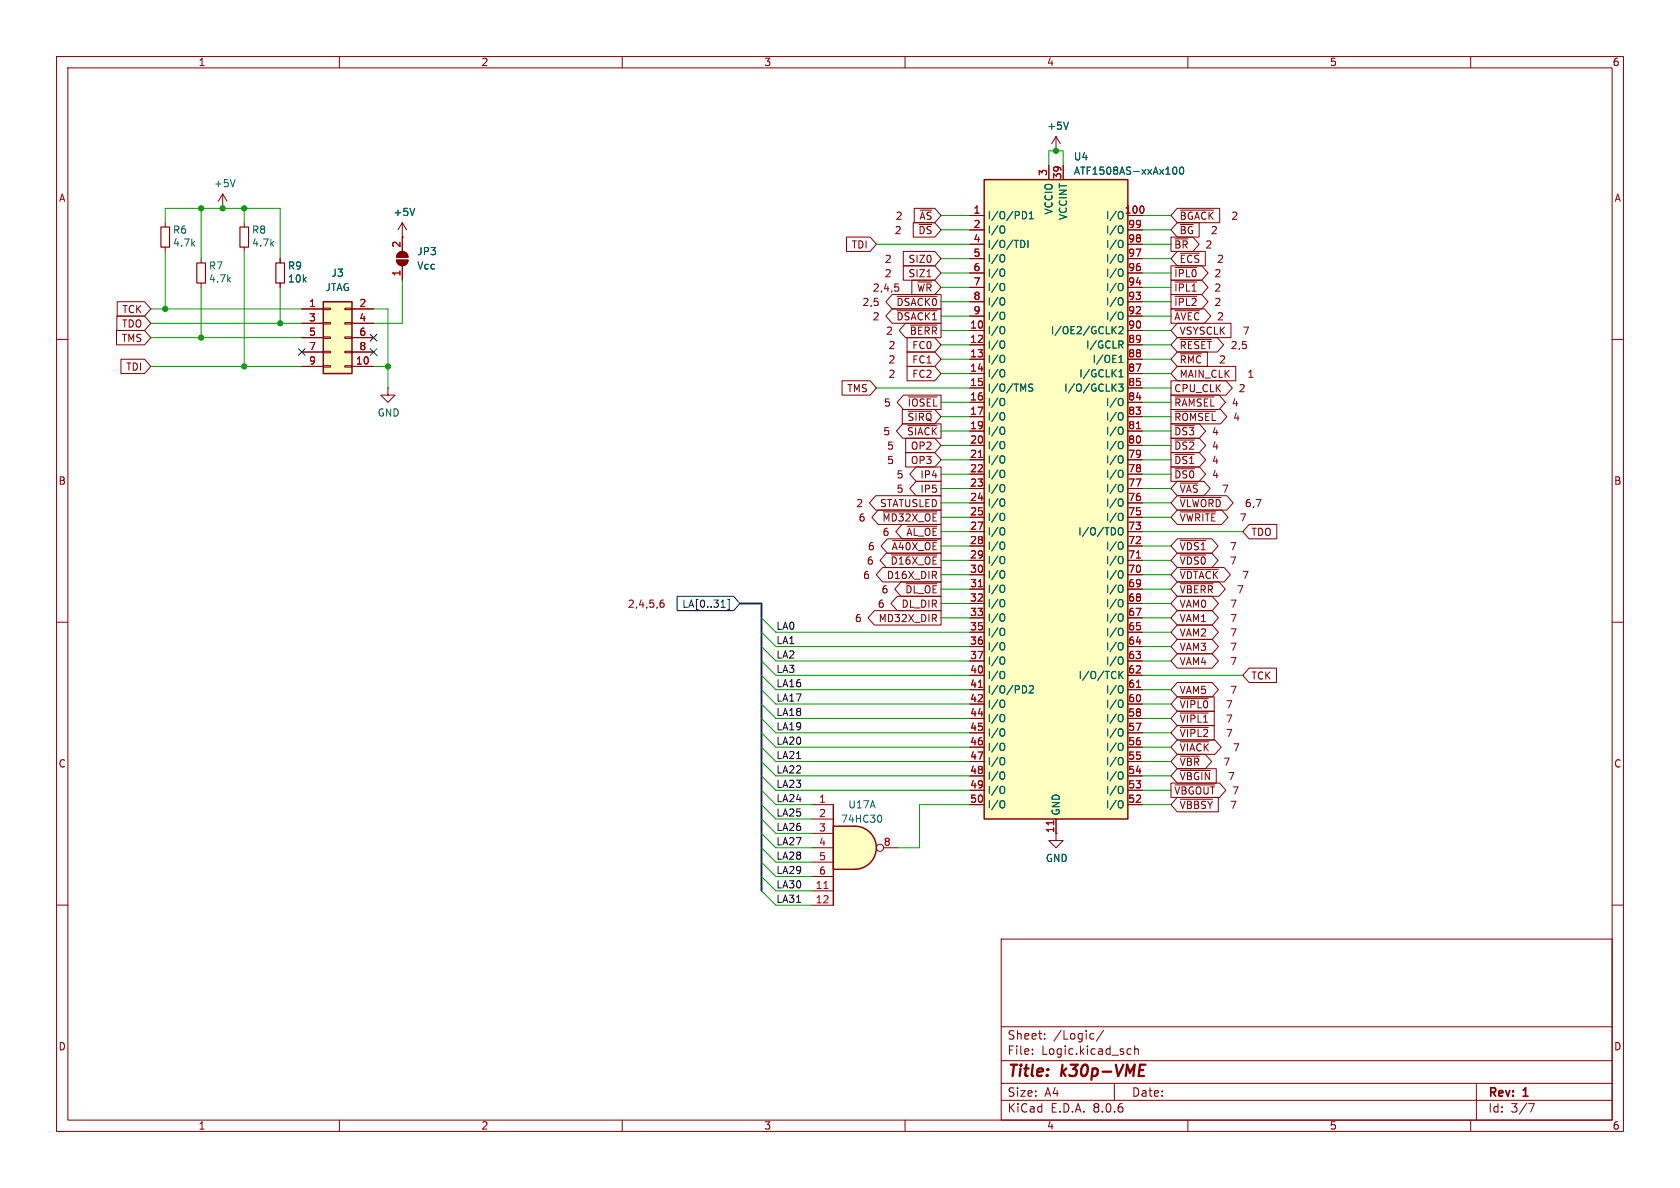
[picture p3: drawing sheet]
<svg xmlns="http://www.w3.org/2000/svg" width="297mm" height="210mm" viewBox="0 0 297 210" stroke-linecap="round" stroke-linejoin="round" font-family="sans-serif">
<g fill="none" stroke="#840000" stroke-width=".18">
<path d="M10 10h277v190h-277zM12 12h273v186h-273zM60 10v2M110 10v2M160 10v2M210 10v2M260 10v2M10 60h2M285 60h2M10 110h2M285 110h2M10 160h2"/>
<path d="M285 160h2M177 166h108v32h-108zM60 198v2M110 198v2M160 198v2M177 194.5h108M177 191.5h108M177 187.5h108M177 181.5h108M182.5 186.3v.1M182.5 185.5v.1M184.7 183.6v.1"/>
<path d="M184.7 182.8v.1M193 182.7l.4 .1M193.4 183.6l-.4 .1M195.1 182.1l-1.3 2M197 191.5v3M199.5 185.4l.5 .1M200 186.3l-.5 .1M200.6 185.5l.2-.1 .4 .1v.9M200.6 184.9v1.5M210 198v2M260 198v2M261 191.5v6.5"/>
<path d="M270.2 195.1h1l-.6 1.5"/>
</g>
<path d="M201.3 190.2h1M201.6 188.2h.9" fill="none" stroke="#840000" stroke-width=".4"/>
<path d="M151.1 146.1a3.8 3.8 0 0 1 3.8 3.8 3.8 3.8 0 0 1-3.8 3.8z" fill="#ffffc2" stroke="#ffffc2" stroke-width=".18"/>
<path d="M147.3 146.1h3.8v7.6h-3.8z" fill="#ffffc2"/>
<path d="M147.3 146.1h3.8a3.8 3.8 0 0 1 3.8 3.8 3.8 3.8 0 0 1-3.8 3.8h-3.8zM147.3 142.2v17.8" fill="none" stroke="#840000" stroke-width=".25"/>
<g fill="none" stroke="#840000" stroke-width=".18">
<path d="M29.2 39.4v.7M43.2 39.4v.7M71.1 39.4v5.1M71.1 39.4l-.7 1.2M71.1 39.4l.8 1.2M186.7 26.7h.1M186.7 24.1l-.8 1.3M186.7 24.1v2.6M186.7 24.1l.8 1.3M29.2 43.7v.8M35.6 45.7v.8M35.6 50v.8"/>
<path d="M43.2 43.7v.8M70.1 46h2a1.02 1.02 0 0 1-1 1 1.02 1.02 0 0 1-1-1zM70.4 44.8a1.02 1.02 0 0 1 1.1-.3 1.02 1.02 0 0 1 .6 1h-2zM71.1 41.9h.1M71.1 47v2.5M68.6 68.6v1.3h1.2l-1.2 1.2-1.3-1.2h1.3M68.6 68.6h.1M143.5 142.2h3.8M143.5 157.5h3.8M143.5 144.8h3.8M143.5 147.3h3.8M143.5 149.9h3.8"/>
<path d="M143.5 152.4h3.8M143.5 154.9h3.8M156.2 149.9h2.5M186.7 147.3v1.3h1.3l-1.3 1.3-1.3-1.3h1.3M143.5 160h3.8"/>
<circle cx="155.6" cy="149.9" r=".63"/>
</g>
<path d="M145.7 157.1h.7" fill="none" stroke="#a90000" stroke-width=".18"/>
<path d="M73.3 36.8l-.4 1.3M188.9 21.6l-.4 1.3M155.6 144.1a.79 .79 0 0 1 0 1.3" fill="none" stroke="#006464" stroke-width=".18"/>
<path d="M28.4 40.1h1.6v3.6h-1.6zM34.8 46.5h1.5v3.5h-1.5zM42.4 40.1h1.5v3.6h-1.5z" fill="none" stroke="#840000" stroke-width=".2"/>
<g fill="#840000" stroke="#840000" stroke-width=".18">
<path d="M70.1 46h2a1.02 1.02 0 0 1-1 1 1.02 1.02 0 0 1-1-1z"/>
<path d="M70.4 44.8a1.02 1.02 0 0 1 1.1-.3 1.02 1.02 0 0 1 .6 1h-2z"/>
</g>
<path d="M57.1 53.3h5.1v12.7h-5.1z" fill="#ffffc2"/>
<g fill="none" stroke="#840000" stroke-width=".18">
<path d="M53.3 54.6h3.8M53.3 57.2h3.8M53.3 59.7h3.8M57.1 59.6h1.3v.2h-1.3zM57.1 57h1.3v.3h-1.3zM57.1 54.5h1.3v.2h-1.3zM61 59.6h1.2v.2h-1.2zM61 57h1.2v.3h-1.2zM61 54.5h1.2v.2h-1.2zM62.2 54.6h3.8M62.2 57.2h3.8M62.2 59.7h3.8"/>
<path d="M53.3 64.8h3.8M53.3 62.2h3.8M57.1 64.6h1.3v.3h-1.3zM57.1 62.1h1.3v.3h-1.3zM61 64.6h1.2v.3h-1.2zM61 62.1h1.2v.3h-1.2zM62.2 64.8h3.8M62.2 62.2h3.8"/>
</g>
<path d="M57.1 53.3h5.1v12.7h-5.1z" fill="none" stroke="#840000" stroke-width=".25"/>
<path d="M174 31.8h25.4v113h-25.4z" fill="#ffffc2"/>
<path d="M174 31.8h25.4v113h-25.4z" fill="none" stroke="#840000" stroke-width=".25"/>
<g fill="none" stroke="#840000" stroke-width=".18">
<path d="M39.4 36.8h.1M39.4 34.3l-.8 1.3M39.4 34.3v2.5M39.4 34.3l.7 1.3M161.4 39.4h3.9l1.1 1.2-1.1 1.3h-3.9zM161.6 36.8h3.7l1.1 1.3-1.1 1.3h-3.7zM171.4 38.1h2.6M185.4 29.2v2.6M186.7 26.7h.1M188 29.2v2.6M208.1 39.4h3.9v2.5h-3.9l-1.1-1.3zM208.1 36.8h7.5v2.6h-7.5l-1.1-1.3z"/>
<path d="M208.7 37.1h5.9M20.6 58.4h5l1.1 1.3-1.1 1.3h-5zM20.7 55.9h4.9l1.1 1.3-1.1 1.2h-4.9zM20.7 53.3h4.9l1.1 1.3-1.1 1.3h-4.9zM49.5 45.7v.8M49.5 50v.8M53.3 54.6h3.8M53.3 57.2h3.8M53.3 59.7h3.8M62.2 54.6h3.8M62.2 57.2h3.8M62.2 59.7h3.8"/>
<path d="M71.1 41.9h.1M71.1 41.9v2.6M71.1 47v2.5M149.7 41.9h4.1l1.1 1.3-1.1 1.3h-4.1zM157.7 52.1h8.7v2.5h-8.7l-1.1-1.3zM157.7 54.6h8.7v2.6h-8.7l-1.1-1.3zM158.2 50.2h.6M158.6 52.4h7.1M158.6 54.9h7.1M158.7 50.7l.2 .2v.3l-.2 .3M159.7 44.4h5.6l1.1 1.3-1.1 1.3h-5.6zM159.7 47h5.6l1.1 1.3-1.1 1.2h-5.6z"/>
<path d="M160.1 57.1h6.3v2.6h-6.3l-1.1-1.3zM160.4 59.7h4.9l1.1 1.3-1.1 1.2h-4.9zM161 57.5h4.7M161.2 49.5h4.1l1.1 1.3-1.1 1.3h-4.1zM162.2 49.8h2.5M163.9 48.9h.7M171.4 58.4h2.6M171.4 40.6h2.6M171.4 43.2h2.6M171.4 45.7h2.6M171.4 48.3h2.6M171.4 50.8h2.6"/>
<path d="M171.4 53.3h2.6M171.4 55.9h2.6M199.4 58.4h2.5M199.4 40.6h2.5M199.4 43.2h2.5M199.4 45.7h2.5M199.4 48.3h2.5M199.4 50.8h2.5M199.4 53.3h2.5M199.4 55.9h2.5M207 49.5h5.5l1.1 1.3-1.1 1.3h-5.5zM207 54.6h5.9l1.2 1.3-1.2 1.3h-5.9z"/>
<path d="M207 52.1h5.5l1.1 1.2-1.1 1.3h-5.5zM207 47h5.5l1.1 1.3-1.1 1.2h-5.5zM207 41.9h3.9l1.1 1.3-1.1 1.3h-3.9zM207.7 49.8h3.9M207.7 52.4h3.9M207.7 54.9h4.4M207.7 47.3h3.9M207.7 42.2h2.3M208.1 59.7h7.1l1.1 1.3-1.1 1.2h-7.1l-1.1-1.2zM208.1 44.4h5v2.6h-5l-1.1-1.3zM208.1 57.1h9.5v2.6h-9.5l-1.1-1.3zM208.7 44.8h3.3"/>
<path d="M21.4 63.5h4.2l1.1 1.3-1.1 1.2h-4.2zM53.3 64.8h3.8M53.3 62.2h3.8M62.2 64.8h3.8M62.2 62.2h3.8M148.9 67.3h4.9l1.1 1.3-1.1 1.3h-4.9zM159.5 72.4h5.8l1.1 1.3-1.1 1.2h-5.8zM159.6 74.9h6.8v2.6h-6.8l-1.1-1.3zM159.7 69.8h6.7v2.6h-6.7l-1.1-1.3zM160.1 77.5h5.2l1.1 1.2-1.1 1.3h-5.2zM160.4 64.8h4.9l1.1 1.2-1.1 1.3h-4.9zM160.4 62.2h4.9l1.1 1.3-1.1 1.3h-4.9z"/>
<path d="M160.5 75.2h5.2M160.6 72.7h4.1M160.6 70.2h5.1M171.4 61h2.6M171.4 63.5h2.6M171.4 66h2.6M171.4 68.6h2.6M171.4 71.1h2.6M171.4 73.7h2.6M171.4 76.2h2.6M171.4 78.7h2.6M199.4 61h2.5"/>
<path d="M199.4 63.5h2.5M199.4 66h2.5M199.4 68.6h2.5M199.4 71.1h2.5M199.4 73.7h2.5M199.4 76.2h2.5M199.4 78.7h2.5M207 69.8h8.5l1.2 1.3-1.2 1.3h-8.5zM207 72.4h8.8l1.1 1.3-1.1 1.2h-8.8zM207 67.3h9.8l1.1 1.3-1.1 1.3h-9.8zM207 77.5h5l1.1 1.2-1.1 1.3h-5zM207 74.9h5l1.1 1.3-1.1 1.3h-5z"/>
<path d="M207.7 70.2h7M207.7 75.2h3.4M207.7 72.7h7.2M207.7 77.8h3.4M208.1 64.8h10.4v2.5h-10.4l-1.1-1.3zM208.1 62.2h5.3v2.6h-5.3l-1.1-1.3zM208.7 60h5.5M208.7 62.5h3.7M154.8 87.6h11.6v2.6h-11.6l-1.1-1.3zM155.2 90.2h11.2v2.5h-11.2l-1.1-1.3zM156.1 90.5h9.6M156.7 97.8h9.7v2.5h-9.7l-1.1-1.2z"/>
<path d="M156.9 95.2h9.5v2.6h-9.5l-1.1-1.3zM157.6 98.1h8.1M157.8 95.6h7.9M159.5 92.7h6.9v2.6h-6.9l-1.1-1.3zM160.1 80h5.2l1.1 1.3-1.1 1.3h-5.2zM160.4 93h5.3M162 85.1h4.4v2.5h-4.4l-1.2-1.2zM162 82.5h4.4v2.6h-4.4l-1.2-1.3zM171.4 81.3h2.6M171.4 83.8h2.6M171.4 86.4h2.6M171.4 88.9h2.6"/>
<path d="M171.4 91.4h2.6M171.4 94h2.6M171.4 96.5h2.6M171.4 99.1h2.6M199.4 81.3h2.5M199.4 83.8h2.5M199.4 86.4h2.5M199.4 88.9h2.5M199.4 91.4h2.5M199.4 94h2.5M199.4 96.5h2.5M199.4 99.1h2.5"/>
<path d="M207 82.5h5l1.1 1.3-1.1 1.3h-5zM207 80h5l1.1 1.3-1.1 1.3h-5zM207.7 82.9h3.4M207.7 80.3h3.4M208.1 87.6h8.8l1.1 1.3-1.1 1.3h-8.8l-1.1-1.3zM208.1 90.2h7.9l1.1 1.2-1.1 1.3h-7.9l-1.1-1.3zM208.1 95.2h6.1l1.1 1.3-1.1 1.3h-6.1l-1.1-1.3zM208.1 97.8h6.1l1.1 1.3-1.1 1.2h-6.1l-1.1-1.2zM208.1 85.1h4.7l1.2 1.3-1.2 1.2h-4.7l-1.1-1.2zM208.7 98.1h4.5M208.7 95.6h4.5M208.7 90.5h6.2"/>
<path d="M208.7 87.9h7.2M208.7 85.4h3.1M220.8 92.7h4.9v2.6h-4.9l-1.1-1.3zM116.8 106.6h.4l.2 .2-.1 .5h-.5M117.3 106.1h-.4l-.2 .3M154.6 107.9h11.8v2.6h-11.8l-1.1-1.3zM156 100.3h10.4v2.6h-10.4l-1.1-1.3zM158.6 105.4h7.8v2.6h-7.8l-1.1-1.3zM159.3 102.9h7.1v2.5h-7.1l-1.1-1.3zM160.2 103.2h5.5M171.4 101.6h2.6M171.4 104.1h2.6"/>
<path d="M171.4 106.7h2.6M171.4 109.2h2.6M171.4 111.8h2.6M171.4 114.3h2.6M171.4 116.8h2.6M171.4 119.4h2.6M199.4 101.6h2.5M199.4 104.1h2.5M199.4 106.7h2.5M199.4 109.2h2.5M199.4 111.8h2.5M199.4 114.3h2.5"/>
<path d="M199.4 116.8h2.5M199.4 119.4h2.5M208.1 115.6h6.2l1.1 1.2-1.1 1.3h-6.2l-1.1-1.3zM208.1 113h6.2l1.1 1.3-1.1 1.3h-6.2l-1.1-1.3zM208.1 110.5h6.2l1.1 1.3-1.1 1.2h-6.2l-1.1-1.2zM208.1 102.9h7.4l1.1 1.2-1.1 1.3h-7.4l-1.1-1.3zM208.1 107.9h6.2l1.1 1.3-1.1 1.3h-6.2l-1.1-1.3zM208.1 105.4h6.2l1.1 1.3-1.1 1.3h-6.2l-1.1-1.3zM208.1 100.3h8.3l1.1 1.3-1.1 1.3h-8.3l-1.1-1.3zM208.7 103.2h5.8M208.7 100.6h6.7M220.8 118.1h4.9v2.6h-4.9l-1.1-1.3z"/>
<path d="M171.4 121.9h2.6M171.4 124.5h2.6M171.4 127h2.6M171.4 129.5h2.6M171.4 132.1h2.6M171.4 134.6h2.6M171.4 137.2h2.6M171.4 139.7h2.6M199.4 121.9h2.5M199.4 124.5h2.5M199.4 127h2.5M199.4 129.5h2.5"/>
<path d="M199.4 132.1h2.5M199.4 134.6h2.5M199.4 137.2h2.5M199.4 139.7h2.5M207 138.4h8.6l1.1 1.3-1.1 1.3h-8.6zM207.7 138.7h7M208.1 120.6h6.2l1.1 1.3-1.1 1.3h-6.2l-1.1-1.3zM208.1 125.7h6.6v2.6h-6.6l-1.1-1.3zM208.1 123.2h6.6v2.5h-6.6l-1.1-1.2zM208.1 130.8h6.7l1.1 1.3-1.1 1.3h-6.7l-1.1-1.3zM208.1 128.3h6.6v2.5h-6.6l-1.1-1.3zM208.1 133.3h5l1.1 1.3-1.1 1.3h-5l-1.1-1.3z"/>
<path d="M208.1 135.9h6.9v2.5h-6.9l-1.1-1.2zM208.7 126h4.9M208.7 123.5h4.9M208.7 131.1h5M208.7 128.6h4.9M208.7 133.7h3.3M208.7 136.2h5.3M171.4 142.2h2.6M186.7 144.8v2.5M199.4 142.2h2.5M208.1 141h7.3v2.5h-7.3l-1.1-1.3zM208.7 141.3h5.6"/>
</g>
<g fill="none" stroke="#006464" stroke-width=".18">
<path d="M41.6 31.7l-.5 1.3M73.3 36.8l-.4 1.3M177.3 39.9l.1 .1a.81 .81 0 0 1-.1 1.2M180.8 37.4a.64 .64 0 0 1 .7 .6 .64 .64 0 0 1-.7 .7M182 38.7h.7M182 37.8l.3-.4v1.3M188.9 21.6l-.4 1.3M198.2 37.4l.2 .1M198.2 39.9l.2 .1a.81 .81 0 0 1-.2 1.2M198.5 38.3v.2l-.3 .2M207.4 29.7l.2-.2a.68 .68 0 0 1 .5 .7 .68 .68 0 0 1-.5 .6l-.2-.1-.1-.4zM208.7 29.7l.1-.2a.68 .68 0 0 1 .5 .7 .68 .68 0 0 1-.5 .6l-.1-.1-.2-.4z"/>
<path d="M177.3 52.6l.1 .1a.81 .81 0 0 1-.1 1.2M177.3 57.7l.1 .1a.81 .81 0 0 1-.1 1.2M177.3 45l.1 .1a.81 .81 0 0 1-.1 1.2M177.3 47.6h.1a.81 .81 0 0 1-.1 1.2M177.3 50.1l.1 .1a.81 .81 0 0 1-.1 1.2M177.3 55.2l.1 .1a.81 .81 0 0 1-.1 1.2M180.5 42.5a.64 .64 0 0 1 .7 .6 .64 .64 0 0 1-.7 .7M181.7 42.5v1.3M196.8 58.3l.5 .7M197.3 57.7l-.7 .8M197.8 57.9l.5-.2 .2 .4-.7 .9h.7M198.2 42.5l.2 .1a.81 .81 0 0 1-.2 1.2"/>
<path d="M198.2 45l.2 .1a.81 .81 0 0 1-.2 1.2M198.2 47.6h.2a.81 .81 0 0 1-.2 1.2M198.2 50.1l.2 .1a.81 .81 0 0 1-.2 1.2M198.2 52.6l.2 .1a.81 .81 0 0 1-.2 1.2M198.2 55.2l.2 .1a.81 .81 0 0 1-.2 1.2M177.3 60.3h.1a.81 .81 0 0 1-.1 1.2M177.3 62.8l.1 .1a.81 .81 0 0 1-.1 1.2M177.3 65.3l.1 .1a.81 .81 0 0 1-.1 1.2M177.3 70.4l.1 .1a.81 .81 0 0 1-.1 1.2M177.3 73h.1a.81 .81 0 0 1-.1 1.2M177.3 75.5l.1 .1a.81 .81 0 0 1-.1 1.2M177.3 78l.1 .1a.81 .81 0 0 1-.1 1.2"/>
<path d="M182.6 68l-.5-.1-.2 .2 .1 .3 .5 .3v.3l-.2 .2-.4-.1M196.8 68.4l.5 .8M197.3 67.9l-.7 .7M197.8 67.9h.7l-.4 .5 .4 .1v.5l-.2 .2-.5-.2M197.8 66.6h.7M197.8 63.2l.4-.4v1.3M197.8 65.7l.4-.4v1.3M197.8 64.1h.7M198.1 60.9l.4 .6M198.2 70.4l.2 .1a.81 .81 0 0 1-.2 1.2M198.2 73h.2a.81 .81 0 0 1-.2 1.2M198.2 75.5l.2 .1a.81 .81 0 0 1-.2 1.2"/>
<path d="M198.2 78l.2 .1a.81 .81 0 0 1-.2 1.2M198.3 60.3l.2 .2v.3l-.2 .1M177.3 80.6l.1 .1a.81 .81 0 0 1-.1 1.2M177.3 83.1l.1 .1a.81 .81 0 0 1-.1 1.2M177.3 85.7h.1a.81 .81 0 0 1-.1 1.2M177.3 88.2l.1 .1a.81 .81 0 0 1-.1 1.2M177.3 90.7l.1 .1a.81 .81 0 0 1-.1 1.2M177.3 93.3l.1 .1a.81 .81 0 0 1-.1 1.2M177.3 95.8l.1 .1a.81 .81 0 0 1-.1 1.2M177.3 98.4h.1a.81 .81 0 0 1-.1 1.2M197.8 93.5l.2-.2a.43 .43 0 0 1 .5 .4v.4a.42 .42 0 0 1-.4 .5 .42 .42 0 0 1-.4-.5zM198.2 80.6l.2 .1a.81 .81 0 0 1-.2 1.2"/>
<path d="M198.2 83.1l.2 .1a.81 .81 0 0 1-.2 1.2M198.2 85.7h.2a.81 .81 0 0 1-.2 1.2M198.2 88.2l.2 .1a.81 .81 0 0 1-.2 1.2M198.2 90.7l.2 .1a.81 .81 0 0 1-.2 1.2M198.2 95.8l.2 .1a.81 .81 0 0 1-.2 1.2M198.2 98.4h.2a.81 .81 0 0 1-.2 1.2M177.3 100.9l.1 .1a.81 .81 0 0 1-.1 1.2M177.3 103.4l.1 .1a.81 .81 0 0 1-.1 1.2M177.3 106l.1 .1a.81 .81 0 0 1-.1 1.2M177.3 108.5l.1 .1a.81 .81 0 0 1-.1 1.2M177.3 111.1h.1a.81 .81 0 0 1-.1 1.2M177.3 113.6l.1 .1a.81 .81 0 0 1-.1 1.2"/>
<path d="M177.3 116.1l.1 .1a.81 .81 0 0 1-.1 1.2M177.3 118.7l.1 .1a.81 .81 0 0 1-.1 1.2M197.8 118.7v1.3M198 119.2l.5 .8M198.2 100.9l.2 .1a.81 .81 0 0 1-.2 1.2M198.2 103.4l.2 .1a.81 .81 0 0 1-.2 1.2M198.2 106l.2 .1a.81 .81 0 0 1-.2 1.2M198.2 108.5l.2 .1a.81 .81 0 0 1-.2 1.2M198.2 111.1h.2a.81 .81 0 0 1-.2 1.2M198.2 113.6l.2 .1a.81 .81 0 0 1-.2 1.2M198.2 116.1l.2 .1a.81 .81 0 0 1-.2 1.2M198.5 118.7l-.7 .7"/>
<path d="M177.3 123.8h.1a.81 .81 0 0 1-.1 1.2M177.3 126.3l.1 .1a.81 .81 0 0 1-.1 1.2M177.3 128.8l.1 .1a.81 .81 0 0 1-.1 1.2M177.3 131.4l.1 .1a.81 .81 0 0 1-.1 1.2M177.3 133.9l.1 .1a.81 .81 0 0 1-.1 1.2M177.3 136.5h.1a.81 .81 0 0 1-.1 1.2M177.3 139l.1 .1a.81 .81 0 0 1-.1 1.2M181.3 121.3l.2 .5-.2 .6M182 121.4l.5-.2 .2 .4-.8 .9h.8M198.2 121.2l.2 .1a.81 .81 0 0 1-.2 1.2M198.2 123.8h.2a.81 .81 0 0 1-.2 1.2M198.2 126.3l.2 .1a.81 .81 0 0 1-.2 1.2"/>
<path d="M198.2 128.8l.2 .1a.81 .81 0 0 1-.2 1.2M198.2 131.4l.2 .1a.81 .81 0 0 1-.2 1.2M198.2 133.9l.2 .1a.81 .81 0 0 1-.2 1.2M198.2 136.5h.2a.81 .81 0 0 1-.2 1.2M198.2 139l.2 .1a.81 .81 0 0 1-.2 1.2M177.3 141.5l.1 .1a.81 .81 0 0 1-.1 1.2M198.2 141.5l.2 .1a.81 .81 0 0 1-.2 1.2"/>
</g>
<path d="M200.9 75.8h.7M173 80.9h.7M200.9 98.6h.7M173 103.7h.7M173 121.5h.7M200.9 121.5h.7M186.3 145.1v.7" fill="none" stroke="#a90000" stroke-width=".18"/>
<path d="M48.8 46.5h1.5v3.5h-1.5z" fill="none" stroke="#840000" stroke-width=".2"/>
<path d="M65.4 59.1l1.2 1.2M66.6 59.1l-1.2 1.2M52.7 61.6l1.2 1.2M53.9 61.6l-1.2 1.2M65.4 61.6l1.2 1.2M66.6 61.6l-1.2 1.2M119.7 105.4h10l1.1 1.3-1.1 1.3h-10zM127.5 107.4h.7M128.6 106h.3v1.8h-.3" fill="none" stroke="#000084" stroke-width=".18"/>
<path d="M130.8 106.7h3.8v50.8" fill="none" stroke="#000084" stroke-width=".3"/>
<g fill="none" stroke="#009600" stroke-width=".18">
<path d="M29.2 39.4v-2.6h20.3v8.9M35.6 36.8v8.9M43.2 36.8v2.6M166.4 38.1h5M185.4 29.2v-2.5h2.6v2.5M201.9 38.1h5.1M26.7 54.6h26.6M26.7 57.2h26.6M26.7 59.7h26.6M29.2 44.5v10.1M35.6 50.8v8.9M43.2 44.5v20.3"/>
<path d="M49.5 50.8v6.4M66 54.6h2.6v14M71.1 49.5v7.7h-5.1M154.9 43.2h16.5M166.4 45.7h5M166.4 40.6h5M166.4 50.8h5M166.4 58.4h5M166.4 55.9h5M166.4 48.3h5M166.4 53.3h5M201.9 45.7h5.1"/>
<path d="M201.9 43.2h5.1M201.9 40.6h5.1M201.9 50.8h5.1M201.9 58.4h5.1M201.9 55.9h5.1M201.9 48.3h5.1M201.9 53.3h5.1M26.7 64.8h26.6M66 64.8h2.6M154.9 68.6h16.5M166.4 63.5h5M166.4 66h5"/>
<path d="M166.4 61h5M166.4 76.2h5M166.4 73.7h5M166.4 71.1h5M166.4 78.7h5M201.9 63.5h5.1M201.9 66h5.1M201.9 61h5.1M201.9 76.2h5.1M201.9 68.6h5.1M201.9 73.7h5.1M201.9 71.1h5.1"/>
<path d="M201.9 78.7h5.1M166.4 94h5M166.4 88.9h5M166.4 86.4h5M166.4 83.8h5M166.4 91.4h5M166.4 99.1h5M166.4 81.3h5M166.4 96.5h5M201.9 94h17.8M201.9 88.9h5.1M201.9 86.4h5.1"/>
<path d="M201.9 83.8h5.1M201.9 91.4h5.1M201.9 99.1h5.1M201.9 81.3h5.1M201.9 96.5h5.1M134.6 109.2l2.6 2.6h34.2M134.6 111.8l2.6 2.5h34.2M134.6 114.3l2.6 2.5h34.2M134.6 119.4l2.6 2.5h34.2M134.6 116.8l2.6 2.6h34.2M166.4 101.6h5M166.4 109.2h5"/>
<path d="M166.4 104.1h5M166.4 106.7h5M201.9 101.6h5.1M201.9 109.2h5.1M201.9 111.8h5.1M201.9 114.3h5.1M201.9 116.8h5.1M201.9 104.1h5.1M201.9 106.7h5.1M201.9 119.4h17.8M134.6 124.5l2.6 2.5h34.2M134.6 134.6l2.6 2.6h34.2"/>
<path d="M134.6 129.5l2.6 2.6h34.2M134.6 137.2l2.6 2.5h34.2M134.6 127l2.6 2.5h34.2M134.6 132.1l2.6 2.5h34.2M134.6 139.7l2.6 2.5h6.3M134.6 121.9l2.6 2.6h34.2M201.9 127h5.1M201.9 137.2h5.1M201.9 132.1h5.1M201.9 139.7h5.1M201.9 129.5h5.1M201.9 134.6h5.1"/>
<path d="M201.9 121.9h5.1M201.9 124.5h5.1M134.6 152.4l2.6 2.5h6.3M134.6 154.9l2.6 2.6h6.3M134.6 157.5l2.6 2.5h6.3M134.6 149.9l2.6 2.5h6.3M134.6 147.3l2.6 2.6h6.3M134.6 142.2l2.6 2.6h6.3M134.6 144.8l2.6 2.5h6.3M171.4 142.2h-8.8v7.7h-3.9M201.9 142.2h5.1"/>
</g>
<g fill="#009600" stroke="#009600" stroke-width=".18">
<circle cx="186.7" cy="26.7" r=".46"/>
<circle cx="68.6" cy="64.8" r=".46"/>
<circle cx="43.2" cy="36.8" r=".46"/>
<circle cx="43.2" cy="64.8" r=".46"/>
<circle cx="35.6" cy="59.7" r=".46"/>
<circle cx="35.6" cy="36.8" r=".46"/>
<circle cx="29.2" cy="54.6" r=".46"/>
<circle cx="39.4" cy="36.8" r=".46"/>
<circle cx="49.5" cy="57.2" r=".46"/>
</g>
<g font-size="2.8" fill="#840000">
<text x="178" y="190.9">Title:</text>
<text x="187.7" y="190.9">k30p-VME</text>
</g>
<g font-size="2.1" fill="#840000">
<text x="178" y="184">Sheet:</text>
<text x="186.2" y="184">/Logic/</text>
<text x="178" y="186.7">File:</text>
<text x="184.1" y="186.7">Logic.kicad_sch</text>
<text x="178" y="196.9">KiCad</text>
<text x="178" y="194.1">Size:</text>
<text x="184.7" y="194.1">A4</text>
<text x="185.7" y="196.9">E.D.A.</text>
<text x="193.3" y="196.9">8.0.6</text>
<text x="200" y="194.1">Date:</text>
<text x="263" y="194.3">Rev:</text>
<text x="263" y="196.9">Id:</text>
<text x="267.1" y="196.9">3/7</text>
<text x="269.4" y="194.3">1</text>
</g>
<g font-size="1.8" fill="#840000">
<text x="35" y="11.9">1</text>
<text x="85" y="11.9">2</text>
<text x="135" y="11.9">3</text>
<text x="185" y="11.9">4</text>
<text x="235" y="11.9">5</text>
<text x="285" y="11.9">6</text>
<text x="10.3" y="35.9">A</text>
<text x="285.3" y="35.9">A</text>
<text x="158.1" y="41.6">2</text>
<text x="158.2" y="39.1">2</text>
<text x="162.3" y="41.6">~{DS}</text>
<text x="162.4" y="39.1">~{AS}</text>
<text x="208.4" y="41.6">~{BG} 2</text>
<text x="208.4" y="39.1">~{BGACK} 2</text>
<text x="150.5" y="44.1">TDI</text>
<text x="156.3" y="46.7">2</text>
<text x="160.5" y="46.7">SIZ0</text>
<text x="207.5" y="44.1">~{BR} 2</text>
<text x="208.4" y="46.7">~{ECS} 2</text>
<text x="154.2" y="51.8">2,4,5</text>
<text x="156.3" y="49.2">2</text>
<text x="160.5" y="49.2">SIZ1</text>
<text x="162" y="51.8">~{WR}</text>
<text x="207.5" y="51.8">~{IPL1}</text>
<text x="207.5" y="49.2">~{IPL0}</text>
<text x="214.6" y="51.8">2</text>
<text x="214.6" y="49.2">2</text>
<text x="21.5" y="58.1">TDO</text>
<text x="21.5" y="55.6">TCK</text>
<text x="152.4" y="54.3">2,5</text>
<text x="154.2" y="56.8">2</text>
<text x="156.5" y="59.4">2</text>
<text x="158.4" y="54.3">~{DSACK0}</text>
<text x="158.4" y="56.8">~{DSACK1}</text>
<text x="160.7" y="59.4">~{BERR}</text>
<text x="207.5" y="56.8">~{AVEC} 2</text>
<text x="207.5" y="54.3">~{IPL2}</text>
<text x="208.4" y="59.4">VSYSCLK</text>
<text x="214.6" y="54.3">2</text>
<text x="219.6" y="59.4">7</text>
<text x="21.4" y="60.6">TMS</text>
<text x="22.2" y="65.7">TDI</text>
<text x="157" y="64.5">2</text>
<text x="157" y="61.9">2</text>
<text x="161.2" y="64.5">FC1</text>
<text x="161.2" y="61.9">FC0</text>
<text x="208.4" y="61.9">~{RESET} 2,5</text>
<text x="208.4" y="64.5">~{RMC} 2</text>
<text x="149.7" y="69.5">TMS</text>
<text x="157" y="67">2</text>
<text x="161.2" y="67">FC2</text>
<text x="207.5" y="69.5">CPU_CLK</text>
<text x="208.4" y="67">MAIN_CLK</text>
<text x="218.9" y="69.5">2</text>
<text x="220.4" y="67">1</text>
<text x="156.1" y="77.2">5</text>
<text x="156.2" y="72.1">5</text>
<text x="160.2" y="77.2">~{SIACK}</text>
<text x="160.3" y="74.6">~{SIRQ}</text>
<text x="160.4" y="72.1">~{IOSEL}</text>
<text x="207.5" y="72.1">~{RAMSEL} 4</text>
<text x="207.5" y="74.6">~{ROMSEL} 4</text>
<text x="207.5" y="77.2">~{DS3} 4</text>
<text x="156.7" y="82.2">5</text>
<text x="156.7" y="79.7">5</text>
<text x="160.9" y="82.2">OP3</text>
<text x="160.9" y="79.7">OP2</text>
<text x="207.5" y="79.7">~{DS2} 4</text>
<text x="207.5" y="82.2">~{DS1} 4</text>
<text x="10.3" y="85.9">B</text>
<text x="151.3" y="89.9">2</text>
<text x="155.5" y="89.9">STATUSLED</text>
<text x="158.4" y="87.3">5</text>
<text x="158.4" y="84.8">5</text>
<text x="162.6" y="87.3">IP5</text>
<text x="162.6" y="84.8">IP4</text>
<text x="207.5" y="84.8">~{DS0} 4</text>
<text x="208.4" y="89.9">~{VLWORD}</text>
<text x="208.4" y="87.3">~{VAS}</text>
<text x="215.9" y="87.3">7</text>
<text x="220" y="89.9">6,7</text>
<text x="285.3" y="85.9">B</text>
<text x="151.7" y="92.4">6</text>
<text x="155.9" y="92.4">~{MD32X_OE}</text>
<text x="155.9" y="94.9">6</text>
<text x="160.1" y="94.9">~{AL_OE}</text>
<text x="208.4" y="92.4">~{VWRITE}</text>
<text x="219.1" y="92.4">7</text>
<text x="221.1" y="94.9">TDO</text>
<text x="153.2" y="100">6</text>
<text x="153.3" y="97.5">6</text>
<text x="157.3" y="100">~{D16X_OE}</text>
<text x="157.5" y="97.5">~{A40X_OE}</text>
<text x="208.4" y="97.5">~{VDS1}</text>
<text x="208.4" y="100">~{VDS0}</text>
<text x="217.3" y="97.5">7</text>
<text x="217.3" y="100">7</text>
<text x="110.9" y="107.6">2,4,5,6</text>
<text x="152.5" y="102.6">6</text>
<text x="155.1" y="107.6">6</text>
<text x="155.8" y="105.1">6</text>
<text x="156.7" y="102.6">D16X_DIR</text>
<text x="159.3" y="107.6">DL_DIR</text>
<text x="159.9" y="105.1">~{DL_OE}</text>
<text x="208.4" y="105.1">~{VBERR}</text>
<text x="208.4" y="107.6">VAM0</text>
<text x="208.4" y="102.6">~{VDTACK}</text>
<text x="217.4" y="107.6">7</text>
<text x="218.6" y="105.1">7</text>
<text x="219.5" y="102.6">7</text>
<text x="151" y="110.2">6</text>
<text x="155.2" y="110.2">MD32X_DIR</text>
<text x="208.4" y="112.7">VAM2</text>
<text x="208.4" y="110.2">VAM1</text>
<text x="217.4" y="112.7">7</text>
<text x="217.4" y="110.2">7</text>
<text x="208.4" y="117.8">VAM4</text>
<text x="208.4" y="115.3">VAM3</text>
<text x="217.4" y="117.8">7</text>
<text x="217.4" y="115.3">7</text>
<text x="208.4" y="122.9">VAM5</text>
<text x="208.4" y="125.4">~{VIPL0} 7</text>
<text x="217.4" y="122.9">7</text>
<text x="221.1" y="120.3">TCK</text>
<text x="208.4" y="128">~{VIPL1} 7</text>
<text x="208.4" y="130.5">~{VIPL2} 7</text>
<text x="10.3" y="135.9">C</text>
<text x="208.4" y="133">~{VIACK}</text>
<text x="208.4" y="135.6">~{VBR}</text>
<text x="216.2" y="135.6">7</text>
<text x="217.9" y="133">7</text>
<text x="285.3" y="135.9">C</text>
<text x="207.5" y="140.7">~{VBGOUT} 7</text>
<text x="208.4" y="138.1">~{VBGIN} 7</text>
<text x="208.4" y="143.2">~{VBBSY} 7</text>
<text x="186.4" y="147.4" transform="rotate(-90 186.4 147.4)">11</text>
<text x="10.3" y="185.9">D</text>
<text x="285.3" y="185.9">D</text>
<text x="35" y="199.9">1</text>
<text x="85" y="199.9">2</text>
<text x="135" y="199.9">3</text>
<text x="185" y="199.9">4</text>
<text x="235" y="199.9">5</text>
<text x="285" y="199.9">6</text>
</g>
<g font-size="1.8" fill="#006464">
<text x="185" y="23.1">+5V</text>
<text x="189.7" y="28.5">U4</text>
<text x="37.7" y="33.3">+5V</text>
<text x="189.7" y="31.1">ATF1508AS-xxAx100</text>
<text x="30.5" y="41.5">R6</text>
<text x="44.5" y="41.5">R8</text>
<text x="69.5" y="38.4">+5V</text>
<text x="174.5" y="39">I/O/PD1</text>
<text x="174.5" y="41.5">I/O</text>
<text x="186.3" y="38" transform="rotate(-90 186.3 38)">VCCIO</text>
<text x="188.8" y="39" transform="rotate(-90 188.8 39)">VCCINT</text>
<text x="195.4" y="39">I/O</text>
<text x="195.4" y="41.5">I/O</text>
<text x="30.5" y="43.8">4.7k</text>
<text x="36.8" y="47.9">R7</text>
<text x="44.5" y="43.8">4.7k</text>
<text x="50.8" y="47.9">R9</text>
<text x="73.7" y="45.3">JP3</text>
<text x="73.7" y="47.9">Vcc</text>
<text x="174.5" y="44">I/O/TDI</text>
<text x="174.5" y="46.6">I/O</text>
<text x="195.4" y="46.6">I/O</text>
<text x="195.4" y="44">I/O</text>
<text x="36.8" y="50.1">4.7k</text>
<text x="50.8" y="50.1">10k</text>
<text x="57.4" y="51.7">JTAG</text>
<text x="58.5" y="49.1">J3</text>
<text x="174.5" y="49.1">I/O</text>
<text x="174.5" y="51.7">I/O</text>
<text x="195.4" y="51.7">I/O</text>
<text x="195.4" y="49.1">I/O</text>
<text x="174.5" y="59.3">I/O</text>
<text x="174.5" y="54.2">I/O</text>
<text x="174.5" y="56.7">I/O</text>
<text x="185.7" y="59.3">I/OE2/GCLK2</text>
<text x="195.4" y="56.7">I/O</text>
<text x="195.4" y="54.2">I/O</text>
<text x="174.5" y="61.8">I/O</text>
<text x="174.5" y="64.4">I/O</text>
<text x="191.9" y="61.8">I/GCLR</text>
<text x="193.1" y="64.4">I/OE1</text>
<text x="174.5" y="66.9">I/O</text>
<text x="174.5" y="69.4">I/O/TMS</text>
<text x="174.5" y="72">I/O</text>
<text x="188" y="69.4">I/O/GCLK3</text>
<text x="190.7" y="66.9">I/GCLK1</text>
<text x="195.4" y="72">I/O</text>
<text x="66.7" y="73.8">GND</text>
<text x="174.5" y="74.5">I/O</text>
<text x="174.5" y="77.1">I/O</text>
<text x="195.4" y="77.1">I/O</text>
<text x="195.4" y="74.5">I/O</text>
<text x="174.5" y="79.6">I/O</text>
<text x="174.5" y="82.1">I/O</text>
<text x="195.4" y="82.1">I/O</text>
<text x="195.4" y="79.6">I/O</text>
<text x="174.5" y="84.7">I/O</text>
<text x="174.5" y="87.2">I/O</text>
<text x="174.5" y="89.8">I/O</text>
<text x="195.4" y="89.8">I/O</text>
<text x="195.4" y="87.2">I/O</text>
<text x="195.4" y="84.7">I/O</text>
<text x="174.5" y="92.3">I/O</text>
<text x="174.5" y="94.8">I/O</text>
<text x="190.5" y="94.8">I/O/TDO</text>
<text x="195.4" y="92.3">I/O</text>
<text x="174.5" y="97.4">I/O</text>
<text x="174.5" y="99.9">I/O</text>
<text x="195.4" y="99.9">I/O</text>
<text x="195.4" y="97.4">I/O</text>
<text x="174.5" y="102.5">I/O</text>
<text x="174.5" y="105">I/O</text>
<text x="174.5" y="107.5">I/O</text>
<text x="195.4" y="107.5">I/O</text>
<text x="195.4" y="105">I/O</text>
<text x="195.4" y="102.5">I/O</text>
<text x="174.5" y="110.1">I/O</text>
<text x="174.5" y="112.6">I/O</text>
<text x="195.4" y="112.6">I/O</text>
<text x="195.4" y="110.1">I/O</text>
<text x="174.5" y="115.2">I/O</text>
<text x="174.5" y="117.7">I/O</text>
<text x="195.4" y="117.7">I/O</text>
<text x="195.4" y="115.2">I/O</text>
<text x="174.5" y="120.2">I/O</text>
<text x="174.5" y="122.8">I/O/PD2</text>
<text x="174.5" y="125.3">I/O</text>
<text x="190.6" y="120.2">I/O/TCK</text>
<text x="195.4" y="125.3">I/O</text>
<text x="195.4" y="122.8">I/O</text>
<text x="174.5" y="127.9">I/O</text>
<text x="174.5" y="130.4">I/O</text>
<text x="195.4" y="130.4">I/O</text>
<text x="195.4" y="127.9">I/O</text>
<text x="174.5" y="132.9">I/O</text>
<text x="174.5" y="135.5">I/O</text>
<text x="195.4" y="135.5">I/O</text>
<text x="195.4" y="132.9">I/O</text>
<text x="149.9" y="143.1">U17A</text>
<text x="174.5" y="138">I/O</text>
<text x="174.5" y="140.6">I/O</text>
<text x="174.5" y="143.1">I/O</text>
<text x="195.4" y="143.1">I/O</text>
<text x="195.4" y="140.6">I/O</text>
<text x="195.4" y="138">I/O</text>
<text x="148.6" y="145.6">74HC30</text>
<text x="187.6" y="144.3" transform="rotate(-90 187.6 144.3)">GND</text>
<text x="184.8" y="152.6">GND</text>
</g>
<g font-size="1.8" fill="#a90000">
<text x="185.2" y="31.2" transform="rotate(-90 185.2 31.2)">3</text>
<text x="187.7" y="31.8" transform="rotate(-90 187.7 31.8)">39</text>
<text x="172" y="37.8">1</text>
<text x="172" y="40.4">2</text>
<text x="198.7" y="37.8">100</text>
<text x="199.3" y="40.4">99</text>
<text x="70.9" y="43.9" transform="rotate(-90 70.9 43.9)">2</text>
<text x="172" y="42.9">4</text>
<text x="172" y="45.5">5</text>
<text x="199.3" y="45.5">97</text>
<text x="199.3" y="42.9">98</text>
<text x="70.9" y="49" transform="rotate(-90 70.9 49)">1</text>
<text x="172" y="48">6</text>
<text x="172" y="50.5">7</text>
<text x="172" y="53.1">8</text>
<text x="199.3" y="53.1">93</text>
<text x="199.3" y="50.5">94</text>
<text x="199.3" y="48">96</text>
<text x="54.5" y="54.4">1</text>
<text x="54.5" y="56.9">3</text>
<text x="54.5" y="59.4">5</text>
<text x="63.4" y="54.4">2</text>
<text x="63.4" y="56.9">4</text>
<text x="63.4" y="59.4">6</text>
<text x="171.4" y="58.2">10</text>
<text x="172" y="55.6">9</text>
<text x="199.3" y="58.2">90</text>
<text x="199.3" y="55.6">92</text>
<text x="54.5" y="62">7</text>
<text x="54.5" y="64.5">9</text>
<text x="62.8" y="64.5">10</text>
<text x="63.4" y="62">8</text>
<text x="171.4" y="60.7">12</text>
<text x="171.4" y="63.2">13</text>
<text x="171.4" y="65.8">14</text>
<text x="199.3" y="65.8">87</text>
<text x="199.3" y="63.2">88</text>
<text x="199.3" y="60.7">89</text>
<text x="171.4" y="68.3">15</text>
<text x="171.4" y="70.9">16</text>
<text x="199.3" y="70.9">84</text>
<text x="199.3" y="68.3">85</text>
<text x="171.4" y="73.4">17</text>
<text x="171.4" y="75.9">19</text>
<text x="199.3" y="75.9">81</text>
<text x="199.3" y="73.4">83</text>
<text x="171.4" y="78.5">20</text>
<text x="171.4" y="81">21</text>
<text x="171.4" y="83.6">22</text>
<text x="199.3" y="83.6">78</text>
<text x="199.3" y="81">79</text>
<text x="199.3" y="78.5">80</text>
<text x="171.4" y="86.1">23</text>
<text x="171.4" y="88.6">24</text>
<text x="199.3" y="88.6">76</text>
<text x="199.3" y="86.1">77</text>
<text x="171.4" y="91.2">25</text>
<text x="171.4" y="93.7">27</text>
<text x="199.3" y="93.7">73</text>
<text x="199.3" y="91.2">75</text>
<text x="171.4" y="96.3">28</text>
<text x="171.4" y="98.8">29</text>
<text x="171.4" y="101.3">30</text>
<text x="199.3" y="101.3">70</text>
<text x="199.3" y="98.8">71</text>
<text x="199.3" y="96.3">72</text>
<text x="171.4" y="103.9">31</text>
<text x="171.4" y="106.4">32</text>
<text x="199.3" y="106.4">68</text>
<text x="199.3" y="103.9">69</text>
<text x="171.4" y="109">33</text>
<text x="171.4" y="111.5">35</text>
<text x="199.3" y="111.5">65</text>
<text x="199.3" y="109">67</text>
<text x="171.4" y="114">36</text>
<text x="171.4" y="116.6">37</text>
<text x="171.4" y="119.1">40</text>
<text x="199.3" y="119.1">62</text>
<text x="199.3" y="116.6">63</text>
<text x="199.3" y="114">64</text>
<text x="171.4" y="121.7">41</text>
<text x="171.4" y="124.2">42</text>
<text x="199.3" y="124.2">60</text>
<text x="199.3" y="121.7">61</text>
<text x="171.4" y="126.7">44</text>
<text x="171.4" y="129.3">45</text>
<text x="171.4" y="131.8">46</text>
<text x="199.3" y="131.8">56</text>
<text x="199.3" y="129.3">57</text>
<text x="199.3" y="126.7">58</text>
<text x="171.4" y="134.4">47</text>
<text x="171.4" y="136.9">48</text>
<text x="199.3" y="136.9">54</text>
<text x="199.3" y="134.4">55</text>
<text x="144.7" y="142">1</text>
<text x="171.4" y="139.4">49</text>
<text x="171.4" y="142">50</text>
<text x="199.3" y="142">52</text>
<text x="199.3" y="139.4">53</text>
<text x="144.7" y="144.5">2</text>
<text x="144.7" y="147.1">3</text>
<text x="144.7" y="149.6">4</text>
<text x="156.1" y="149.6">8</text>
<text x="144.7" y="152.1">5</text>
<text x="144.7" y="154.7">6</text>
<text x="144.1" y="157.2">11</text>
<text x="144.1" y="159.8">12</text>
</g>
<text font-size="1.8" fill="#000084" x="120.5" y="107.6">LA[0..31]</text>
<g font-size="1.8" fill="#0f0f0f">
<text x="137.2" y="114">LA1</text>
<text x="137.2" y="111.4">LA0</text>
<text x="137.2" y="119">LA3</text>
<text x="137.2" y="116.5">LA2</text>
<text x="137.2" y="124.1">LA17</text>
<text x="137.2" y="121.6">LA16</text>
<text x="137.2" y="131.7">LA20</text>
<text x="137.2" y="129.2">LA19</text>
<text x="137.2" y="126.7">LA18</text>
<text x="137.2" y="134.3">LA21</text>
<text x="137.2" y="136.8">LA22</text>
<text x="137.2" y="141.9">LA24</text>
<text x="137.2" y="139.4">LA23</text>
<text x="137.2" y="147">LA26</text>
<text x="137.2" y="144.4">LA25</text>
<text x="137.2" y="149.5">LA27</text>
<text x="137.2" y="152.1">LA28</text>
<text x="137.2" y="154.6">LA29</text>
<text x="137.2" y="157.1">LA30</text>
<text x="137.2" y="159.7">LA31</text>
</g>
</svg>
